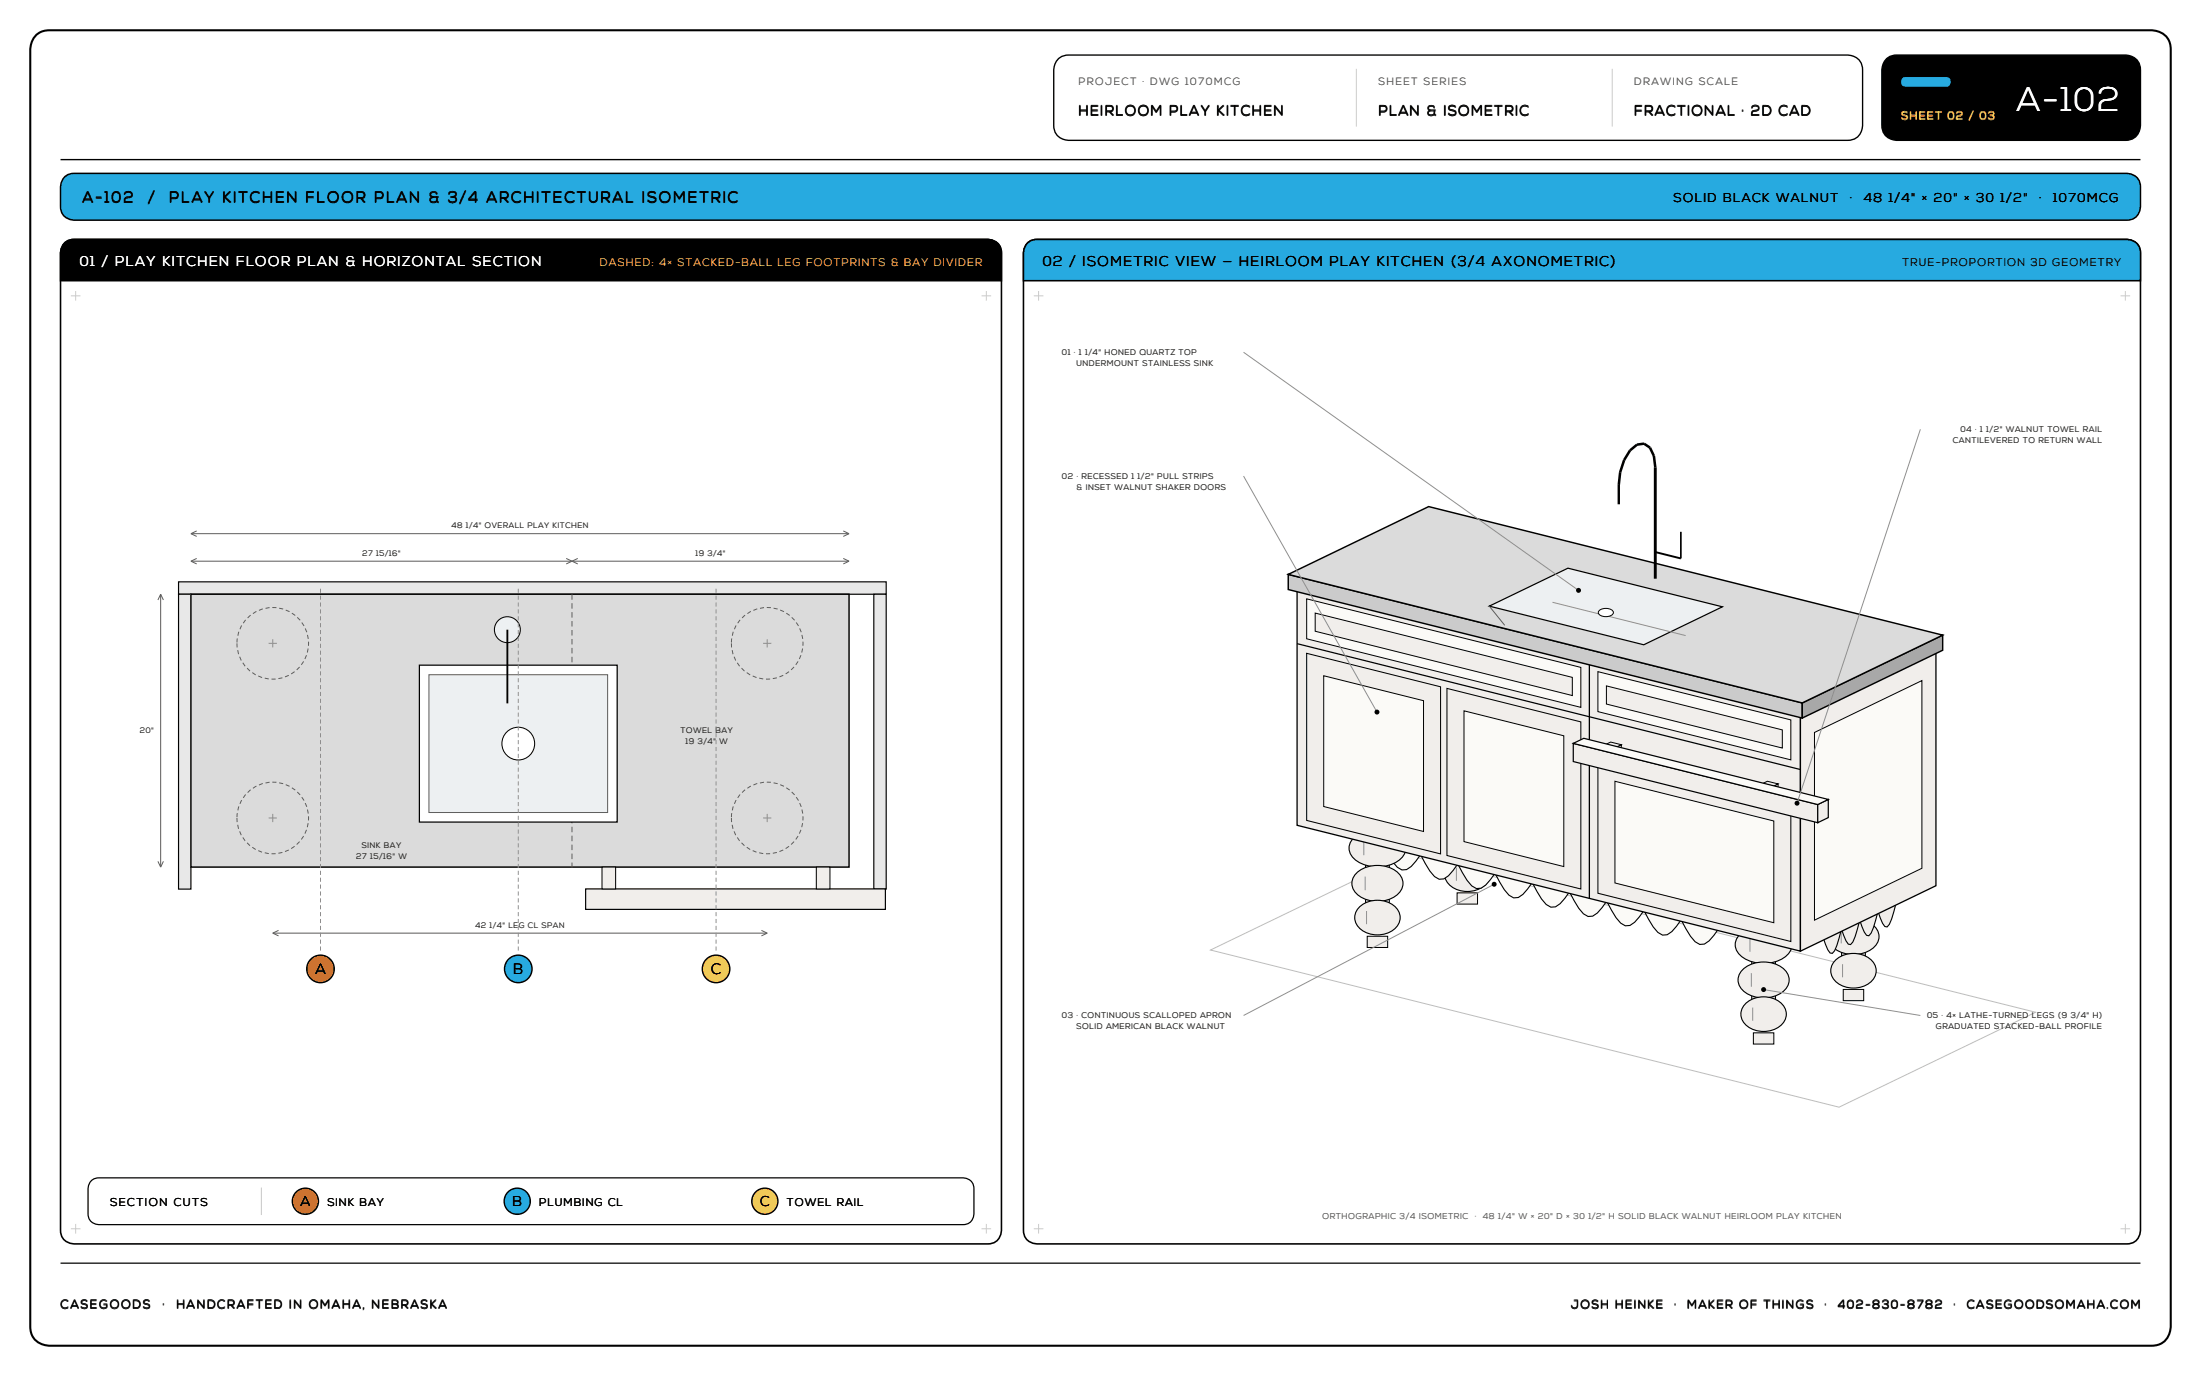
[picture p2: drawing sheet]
<svg xmlns="http://www.w3.org/2000/svg" width="564mm" height="353mm" viewBox="0 0 564 353" stroke-linecap="round" stroke-linejoin="round" font-family="sans-serif">
<path d="M9.5 8.8l.8-.5 1.1-.4 1.3-.1h539a4.8 4.8 0 0 1 5 4.9v327.4a4.8 4.8 0 0 1-5 4.9h-539a4.8 4.8 0 0 1-4.9-4.9v-327.4l.1-1.1a5.1 5.1 0 0 1 1.6-2.8z" fill="#fff" stroke="#000" stroke-width=".53"/>
<path d="M271.4 15.1l1.6-.9 1.1-.1h199.7a3.8 3.8 0 0 1 3.9 3.9v14.1a3.8 3.8 0 0 1-3.9 3.9h-199.7a3.8 3.8 0 0 1-3.9-3.9l.1-14.6a4.3 4.3 0 0 1 1.1-2.4z" fill="#fff" stroke="#000" stroke-width=".35"/>
<path d="M347.8 17.6v14.9M413.5 17.6v14.9" fill="none" stroke="#cbcbcb" stroke-width=".26"/>
<path d="M483.7 15.1l1.6-.9 1.2-.1h58.5a3.8 3.8 0 0 1 3.9 3.9v14.1a3.8 3.8 0 0 1-3.9 3.9h-58.5a3.8 3.8 0 0 1-3.9-3.9v-14.6a4.3 4.3 0 0 1 1.1-2.4z" fill="#000" stroke="#000" stroke-width=".35"/>
<path d="M487.8 20.1l.8-.3h10.6a1.25 1.25 0 0 1 1.1 1.2 1.25 1.25 0 0 1-1.1 1.2h-10.6a1.25 1.25 0 0 1-1.1-.8 1.25 1.25 0 0 1 .3-1.3z" fill="#27aae0"/>
<path d="M15.5 40.9h533.4" fill="none" stroke="#000" stroke-width=".35"/>
<path d="M16.4 45.6l.6-.6 .9-.4 1.1-.2h526.4a3.5 3.5 0 0 1 3.5 3.6v4.9a3.5 3.5 0 0 1-3.5 3.5h-526.4a3.5 3.5 0 0 1-3.5-3.5v-5.1l.2-.9z" fill="#27aae0" stroke="#000" stroke-width=".39"/>
<path d="M15.5 323.9h533.4" fill="none" stroke="#000" stroke-width=".32"/>
<path d="M16.4 62.5l.6-.6 .9-.4 1.1-.1h234.3a3.5 3.5 0 0 1 3.5 3.5v250.5a3.5 3.5 0 0 1-3.5 3.5h-234.3a3.5 3.5 0 0 1-3.5-3.5v-250.5l.2-1.1z" fill="#fff" stroke="#000" stroke-width=".41"/>
<path d="M16.4 62.5l.6-.6 .9-.4 1.1-.1h234.3a3.5 3.5 0 0 1 3.5 3.5v7.1h-241.3v-7.2l.2-1z" fill="#000" stroke="#000" stroke-width=".41"/>
<path d="M18.2 75.8h2.4M19.4 74.6v2.5M251.7 75.8h2.5M252.9 74.6v2.5M18.2 315h2.4M19.4 313.8v2.5M251.7 315h2.5M252.9 313.8v2.5" fill="none" stroke="#cbcbcb" stroke-width=".26"/>
<path d="M263.3 62.5l.7-.6 .8-.4 1.2-.1h279.4a3.5 3.5 0 0 1 3.5 3.5v250.5a3.5 3.5 0 0 1-3.5 3.5h-279.4a3.5 3.5 0 0 1-3.5-3.5v-250.5l.2-1.1z" fill="#fff" stroke="#000" stroke-width=".41"/>
<path d="M263.3 62.5l.7-.6 .8-.4 1.2-.1h279.4a3.5 3.5 0 0 1 3.5 3.5v7.1h-286.4v-7.2l.2-1z" fill="#27aae0" stroke="#000" stroke-width=".41"/>
<path d="M265.1 75.8h2.5M266.3 74.6v2.5M543.8 75.8h2.5M545 74.6v2.5M265.1 315h2.5M266.3 313.8v2.5M543.8 315h2.5M545 313.8v2.5" fill="none" stroke="#cbcbcb" stroke-width=".26"/>
<path d="M45.8 149.2h181.5v3.1h-181.5z" fill="#e8e8e8"/>
<path d="M45.8 149.2h181.5v3.1h-181.5z" fill="none" stroke="#000" stroke-width=".3"/>
<path d="M45.8 152.3h3.2v75.6h-3.2z" fill="#e8e8e8"/>
<path d="M45.8 152.3h3.2v75.6h-3.2z" fill="none" stroke="#000" stroke-width=".3"/>
<path d="M224.1 152.3h3.2v75.6h-3.2z" fill="#e8e8e8"/>
<path d="M224.1 152.3h3.2v75.6h-3.2z" fill="none" stroke="#000" stroke-width=".3"/>
<path d="M49 152.3h168.7v70h-168.7z" fill="#dbdbdb"/>
<path d="M49 152.3h168.7v70h-168.7z" fill="none" stroke="#000" stroke-width=".37"/>
<path d="M146.7 152.3v70" fill="none" stroke="#5c5c5c" stroke-width=".26" stroke-dasharray="1.4 .9" stroke-linecap="butt"/>
<path d="M60.8 164.9a9.2 9.2 0 0 0 13.4 8.2 9.2 9.2 0 0 0 1-15.7 9.2 9.2 0 0 0-14.3 6.3l-.1 1.2M187.6 164.9a9.2 9.2 0 0 0 13.4 8.2 9.2 9.2 0 0 0 1-15.7 9.2 9.2 0 0 0-14.3 6.3l-.1 1.2M60.8 209.7a9.2 9.2 0 0 0 13.4 8.2 9.2 9.2 0 0 0 1-15.7 9.2 9.2 0 0 0-14.3 6.3l-.1 1.2M187.6 209.7a9.2 9.2 0 0 0 13.4 8.2 9.2 9.2 0 0 0 1-15.7 9.2 9.2 0 0 0-14.3 6.3l-.1 1.2" fill="none" stroke="#5c5c5c" stroke-width=".26" stroke-dasharray="1.1 .7" stroke-linecap="butt"/>
<path d="M68.9 164.9h2.1M69.9 163.9v2.1M195.7 164.9h2.1M196.8 163.9v2.1M68.9 209.7h2.1M69.9 208.7v2.1M195.7 209.7h2.1M196.8 208.7v2.1" fill="none" stroke="#8f8f8f" stroke-width=".26"/>
<path d="M107.6 170.5h50.7v40.3h-50.7z" fill="#fff"/>
<path d="M107.6 170.5h50.7v40.3h-50.7z" fill="none" stroke="#000" stroke-width=".32"/>
<path d="M110 173h45.8v35.3h-45.8z" fill="#edf0f2"/>
<path d="M110 173h45.8v35.3h-45.8z" fill="none" stroke="#5c5c5c" stroke-width=".26"/>
<circle cx="132.9" cy="190.6" r="4.2" fill="#fff" stroke="#000" stroke-width=".26"/>
<circle cx="130.1" cy="161.4" r="3.3" fill="#edf0f2" stroke="#000" stroke-width=".26"/>
<path d="M130.1 161.4v18.9" fill="none" stroke="#000" stroke-width=".48"/>
<path d="M150.2 227.9h76.9v5.2h-76.9z" fill="#f1eeeb"/>
<path d="M150.2 227.9h76.9v5.2h-76.9z" fill="none" stroke="#000" stroke-width=".3"/>
<path d="M154.4 222.3h3.5v5.6h-3.5z" fill="#f1eeeb"/>
<path d="M154.4 222.3h3.5v5.6h-3.5z" fill="none" stroke="#000" stroke-width=".26"/>
<path d="M209.3 222.3h3.5v5.6h-3.5z" fill="#f1eeeb"/>
<path d="M209.3 222.3h3.5v5.6h-3.5z" fill="none" stroke="#000" stroke-width=".26"/>
<g fill="none" stroke="#5c5c5c" stroke-width=".26">
<path d="M49 136.8h168.7M49 136.8l1.4 .7M50.4 136.1l-1.4 .7M216.3 136.1l1.4 .7M217.7 136.8l-1.4 .7M41.2 152.3v70M41.2 152.3l-.7 1.5M41.2 152.3l.7 1.5M49 143.9h168.7M49 143.9l1.4 .7M50.4 143.2l-1.4 .7M145.2 143.2l3 1.4"/>
<path d="M148.2 143.2l-3 1.4M216.3 143.2l1.4 .7M217.7 143.9l-1.4 .7M40.5 220.8l.7 1.5M41.9 220.8l-.7 1.5M69.9 239.2h126.9M69.9 239.2l1.5 .7M71.4 238.5l-1.5 .7M195.3 238.5l1.5 .7M196.8 239.2l-1.5 .7"/>
</g>
<path d="M82.2 150.9v93.3" fill="none" stroke="#8f8f8f" stroke-width=".26" stroke-dasharray="1.1 .7" stroke-linecap="butt"/>
<circle cx="82.2" cy="248.4" r="3.5" fill="#ef6922" stroke="#000" stroke-width=".37"/>
<path d="M132.9 150.9v93.3" fill="none" stroke="#8f8f8f" stroke-width=".26" stroke-dasharray="1.1 .7" stroke-linecap="butt"/>
<circle cx="132.9" cy="248.4" r="3.5" fill="#27aae0" stroke="#000" stroke-width=".37"/>
<path d="M183.6 150.9v93.3" fill="none" stroke="#8f8f8f" stroke-width=".26" stroke-dasharray="1.1 .7" stroke-linecap="butt"/>
<circle cx="183.6" cy="248.4" r="3.5" fill="#fdcb33" stroke="#000" stroke-width=".37"/>
<path d="M23.3 302.9l1.2-.8 .9-.1h221.5a2.76 2.76 0 0 1 2.9 2.8v6.3a2.76 2.76 0 0 1-2.9 2.9h-221.5a2.76 2.76 0 0 1-2.8-2.9v-6.4l.1-.8z" fill="#fff" stroke="#000" stroke-width=".32"/>
<path d="M67 304.4v7.1" fill="none" stroke="#cbcbcb" stroke-width=".26"/>
<circle cx="78.3" cy="308" r="3.4" fill="#ef6922" stroke="#000" stroke-width=".37"/>
<circle cx="132.6" cy="308" r="3.4" fill="#27aae0" stroke="#000" stroke-width=".37"/>
<circle cx="196.1" cy="308" r="3.4" fill="#fdcb33" stroke="#000" stroke-width=".37"/>
<path d="M310.4 243.6l50.5-24.4 161.1 40.3-50.4 24.4z" fill="none" stroke="#bdbdbd" stroke-width=".26"/>
<path d="M373.7 228.9h5.2v2.9h-5.2z" fill="#f1eeeb"/>
<path d="M373.7 228.9h5.2v2.9h-5.2z" fill="none" stroke="#000" stroke-width=".26"/>
<path d="M373.2 210h6.1v1.7h-6.1z" fill="#cbcbcb"/>
<path d="M373.2 210h6.1v1.7h-6.1z" fill="none" stroke="#000" stroke-width=".26"/>
<path d="M373.2 218.9h6.1v1.7h-6.1z" fill="#cbcbcb"/>
<path d="M373.2 218.9h6.1v1.7h-6.1z" fill="none" stroke="#000" stroke-width=".26"/>
<path d="M370.4 203.5a9.6 9.6 0 0 1 12.4 .6 3.7 3.7 0 0 1-1.4 5.6 9.6 9.6 0 0 1-11.6-1.2 3.5 3.5 0 0 1 .6-5z" fill="#f1eeeb" stroke="#000" stroke-width=".29"/>
<path d="M372.8 204.5v3.6" fill="none" stroke="#8f8f8f" stroke-width=".26"/>
<path d="M371 212.6a8.2 8.2 0 0 1 11.1 .6 3.6 3.6 0 0 1-1.2 5.4 8.2 8.2 0 0 1-10.4-1.1 3.5 3.5 0 0 1 .5-4.9z" fill="#f1eeeb" stroke="#000" stroke-width=".29"/>
<path d="M373.1 213.6v3.5" fill="none" stroke="#8f8f8f" stroke-width=".26"/>
<path d="M371.8 221.3a6.7 6.7 0 0 1 10 1.3 4 4 0 0 1-2.6 5.4 6.6 6.6 0 0 1-8.4-2.3 3.6 3.6 0 0 1 1-4.4z" fill="#f1eeeb" stroke="#000" stroke-width=".29"/>
<path d="M373.5 222.4v3.4" fill="none" stroke="#8f8f8f" stroke-width=".26"/>
<path d="M472.7 253.7h5.2v2.8h-5.2z" fill="#f1eeeb"/>
<path d="M472.7 253.7h5.2v2.8h-5.2z" fill="none" stroke="#000" stroke-width=".26"/>
<path d="M472.3 234.8h6.1v1.6h-6.1z" fill="#cbcbcb"/>
<path d="M472.3 234.8h6.1v1.6h-6.1z" fill="none" stroke="#000" stroke-width=".26"/>
<path d="M472.3 243.7h6.1v1.6h-6.1z" fill="#cbcbcb"/>
<path d="M472.3 243.7h6.1v1.6h-6.1z" fill="none" stroke="#000" stroke-width=".26"/>
<path d="M469.4 228.2a9.6 9.6 0 0 1 12.4 .7 3.7 3.7 0 0 1-1.3 5.6 9.6 9.6 0 0 1-11.6-1.2 3.5 3.5 0 0 1 .5-5.1z" fill="#f1eeeb" stroke="#000" stroke-width=".29"/>
<path d="M471.8 229.3v3.6" fill="none" stroke="#8f8f8f" stroke-width=".26"/>
<path d="M470 237.4a8.2 8.2 0 0 1 11.1 .6 3.6 3.6 0 0 1-1.1 5.4 8.2 8.2 0 0 1-10.5-1.2 3.5 3.5 0 0 1 .5-4.8z" fill="#f1eeeb" stroke="#000" stroke-width=".29"/>
<path d="M472.2 238.4v3.5" fill="none" stroke="#8f8f8f" stroke-width=".26"/>
<path d="M470.9 246a6.7 6.7 0 0 1 9.9 1.3 4 4 0 0 1-2.5 5.4 6.6 6.6 0 0 1-8.4-2.3 3.6 3.6 0 0 1 1-4.4z" fill="#f1eeeb" stroke="#000" stroke-width=".29"/>
<path d="M472.5 247.2v3.4" fill="none" stroke="#8f8f8f" stroke-width=".26"/>
<path d="M467.6 240.4l18.7-9-1.2 4.2-.6 1.4-.6 .6-.5-.1-.6-.8-1.2-3-1.2 4.1-.6 1.4-.5 .7-.6-.1-.6-.8-1.2-3.1-1.1 4.2-.6 1.4-.6 .7-.6-.1-.6-.9-1.2-3-1.1 4.2-.6 1.4-.6 .6-.6-.1-.6-.8z" fill="#f1eeeb" stroke="#000" stroke-width=".28"/>
<path d="M354.8 216.7l85.9 21.5-2.4 3-1.2 .8-1.2 .1-1.2-.7-1.2-1.4-2.4-4.2-2.4 3-1.2 .9h-1.1l-1.2-.6-1.2-1.5-2.4-4.2-2.4 3.1-1.2 .8-1.2 .1-1.2-.7-1.2-1.4-2.4-4.3-2.4 3.1-1.1 .8-1.2 .1-1.2-.7-1.2-1.4-2.4-4.2-2.4 3-1.2 .8-1.2 .1-1.2-.7-1.2-1.4-2.4-4.2-2.3 3-1.2 .8-1.2 .1-1.2-.7-1.2-1.4-2.4-4.2-2.4 3-1.2 .8-1.2 .1-1.2-.7-1.2-1.4-2.4-4.2-2.3 3-1.2 .8-1.2 .1-1.2-.7-1.2-1.4-2.4-4.2-2.4 3-1.2 .8-1.2 .1-1.2-.7-1.2-1.4z" fill="#fbfaf7" stroke="#000" stroke-width=".28"/>
<path d="M350.6 240h5.3v2.9h-5.3z" fill="#f1eeeb"/>
<path d="M350.6 240h5.3v2.9h-5.3z" fill="none" stroke="#000" stroke-width=".26"/>
<path d="M350.2 221.1h6.1v1.7h-6.1z" fill="#cbcbcb"/>
<path d="M350.2 221.1h6.1v1.7h-6.1z" fill="none" stroke="#000" stroke-width=".26"/>
<path d="M350.2 230h6.1v1.7h-6.1z" fill="#cbcbcb"/>
<path d="M350.2 230h6.1v1.7h-6.1z" fill="none" stroke="#000" stroke-width=".26"/>
<path d="M347.4 214.6a9.6 9.6 0 0 1 12.3 .6 3.7 3.7 0 0 1-1.3 5.6 9.6 9.6 0 0 1-11.6-1.2 3.5 3.5 0 0 1 .6-5z" fill="#f1eeeb" stroke="#000" stroke-width=".29"/>
<path d="M349.7 215.6v3.7" fill="none" stroke="#8f8f8f" stroke-width=".26"/>
<path d="M348 223.8a8.2 8.2 0 0 1 11.1 .6 3.6 3.6 0 0 1-1.2 5.3 8.2 8.2 0 0 1-10.5-1.1 3.5 3.5 0 0 1 .6-4.8z" fill="#f1eeeb" stroke="#000" stroke-width=".29"/>
<path d="M350.1 224.7v3.5" fill="none" stroke="#8f8f8f" stroke-width=".26"/>
<path d="M348.8 232.4a6.7 6.7 0 0 1 9.9 1.3 4 4 0 0 1-2.5 5.4 6.6 6.6 0 0 1-8.4-2.3 3.6 3.6 0 0 1 1-4.4z" fill="#f1eeeb" stroke="#000" stroke-width=".29"/>
<path d="M350.4 233.6v3.3" fill="none" stroke="#8f8f8f" stroke-width=".26"/>
<path d="M449.7 264.8h5.2v2.9h-5.2z" fill="#f1eeeb"/>
<path d="M449.7 264.8h5.2v2.9h-5.2z" fill="none" stroke="#000" stroke-width=".26"/>
<path d="M449.2 245.9h6.1v1.6h-6.1z" fill="#cbcbcb"/>
<path d="M449.2 245.9h6.1v1.6h-6.1z" fill="none" stroke="#000" stroke-width=".26"/>
<path d="M449.2 254.8h6.1v1.6h-6.1z" fill="#cbcbcb"/>
<path d="M449.2 254.8h6.1v1.6h-6.1z" fill="none" stroke="#000" stroke-width=".26"/>
<path d="M446.4 239.4a9.6 9.6 0 0 1 12.3 .6 3.7 3.7 0 0 1-1.3 5.6 9.6 9.6 0 0 1-11.6-1.2 3.5 3.5 0 0 1 .6-5z" fill="#f1eeeb" stroke="#000" stroke-width=".29"/>
<path d="M448.8 240.4v3.6" fill="none" stroke="#8f8f8f" stroke-width=".26"/>
<path d="M447 248.5a8.2 8.2 0 0 1 11.1 .6 3.6 3.6 0 0 1-1.2 5.4 8.2 8.2 0 0 1-10.4-1.1 3.5 3.5 0 0 1 .5-4.9z" fill="#f1eeeb" stroke="#000" stroke-width=".29"/>
<path d="M449.1 249.5v3.5" fill="none" stroke="#8f8f8f" stroke-width=".26"/>
<path d="M447.8 257.1a6.7 6.7 0 0 1 9.9 1.4 4 4 0 0 1-2.5 5.3 6.6 6.6 0 0 1-8.4-2.2 3.6 3.6 0 0 1 1-4.5z" fill="#f1eeeb" stroke="#000" stroke-width=".29"/>
<path d="M449.5 258.3v3.4" fill="none" stroke="#8f8f8f" stroke-width=".26"/>
<g fill="#f1eeeb" stroke="#000" stroke-width=".34">
<path d="M332.6 151.1l129.1 32.2v60.6l-129.1-32.3z"/>
<path d="M461.7 183.3l34.8-16.8v60.6l-34.8 16.8z"/>
<path d="M332.6 151.1l34.8-16.8 129.1 32.2-34.8 16.8z"/>
</g>
<path d="M465.3 187.8l27.6-13.3v48.1l-27.6 13.3z" fill="#fbfaf7" stroke="#000" stroke-width=".26"/>
<path d="M407.6 169.8v60.5" fill="none" stroke="#000" stroke-width=".34"/>
<path d="M332.6 165l129.1 32.3" fill="none" stroke="#000" stroke-width=".32"/>
<path d="M335.1 153.5l70.3 17.6v10.3l-70.3-17.6z" fill="#fbfaf7" stroke="#000" stroke-width=".26"/>
<g fill="#f1eeeb" stroke="#000" stroke-width=".26">
<path d="M337.3 157.2l65.9 16.5v4.6l-65.9-16.5z"/>
<path d="M335.1 167.5l34.3 8.6v42.8l-34.3-8.6z"/>
</g>
<path d="M339.5 173.2l25.6 6.4v33.6l-25.6-6.4z" fill="#fbfaf7" stroke="#000" stroke-width=".26"/>
<path d="M371.1 176.5l34.3 8.6v42.8l-34.3-8.6z" fill="#f1eeeb" stroke="#000" stroke-width=".26"/>
<g fill="#fbfaf7" stroke="#000" stroke-width=".26">
<path d="M375.4 182.2l25.6 6.4v33.6l-25.6-6.4z"/>
<path d="M409.8 172.2l49.5 12.4v10.2l-49.5-12.4z"/>
</g>
<g fill="#f1eeeb" stroke="#000" stroke-width=".26">
<path d="M412 175.8l45.1 11.3v4.7l-45.1-11.3z"/>
<path d="M409.8 195.5l49.5 12.4v33.5l-49.5-12.4z"/>
</g>
<path d="M414.2 200.3l40.7 10.2v26.1l-40.7-10.2z" fill="#fbfaf7" stroke="#000" stroke-width=".26"/>
<g fill="#f1eeeb" stroke="#000" stroke-width=".26">
<path d="M409.8 191.8l2.7 .7v2.5l-2.7-.7z"/>
<path d="M412.5 192.5l3.3-1.6v2.5l-3.3 1.6z"/>
<path d="M409.8 191.8l3.3-1.6 2.7 .7-3.3 1.6z"/>
<path d="M450 201.9l2.7 .6v2.5l-2.7-.7z"/>
<path d="M452.7 202.5l3.3-1.5v2.5l-3.3 1.5z"/>
<path d="M450 201.9l3.2-1.6 2.8 .7-3.3 1.5z"/>
</g>
<g fill="#f1eeeb" stroke="#000" stroke-width=".31">
<path d="M403.5 190.6l62.7 15.7v4.6l-62.7-15.7z"/>
<path d="M466.2 206.3l2.7-1.3v4.6l-2.7 1.3z"/>
</g>
<path d="M403.5 190.6l2.7-1.3 62.7 15.7-2.7 1.3z" fill="#fbfaf7" stroke="#000" stroke-width=".31"/>
<path d="M330.4 147.3l131.8 32.9v3.9l-131.8-33z" fill="#cbcbcb" stroke="#000" stroke-width=".37"/>
<path d="M462.2 180.2l36-17.4v3.9l-36 17.4z" fill="#a8a8a8" stroke="#000" stroke-width=".37"/>
<path d="M330.4 147.3l36-17.4 131.8 32.9-36 17.4z" fill="#dbdbdb" stroke="#000" stroke-width=".37"/>
<path d="M381.9 155.4l20.2-9.7 39.6 9.9-20.2 9.7z" fill="#edf0f2" stroke="#000" stroke-width=".31"/>
<path d="M381.9 155.4l4 4.9" fill="none" stroke="#5c5c5c" stroke-width=".26"/>
<path d="M398.1 154.4l34.2 8.5" fill="none" stroke="#8f8f8f" stroke-width=".26"/>
<path d="M410.3 156.4a2.85 2.85 0 0 1 3.4 .3 .86 .86 0 0 1-.7 1.2 2.39 2.39 0 0 1-3.1-.9z" fill="#fff" stroke="#000" stroke-width=".26"/>
<path d="M424.5 119.8v28.6" fill="none" stroke="#000" stroke-width=".74" stroke-linecap="butt"/>
<path d="M424.5 119.8l-.4-2.9-1-2.1-1.5-1.1-1.8 .3-1.8 1.5-1.5 2.5-1 3.1-.4 3.2" fill="none" stroke="#000" stroke-width=".65" stroke-linecap="butt"/>
<path d="M415.1 124.3v5" fill="none" stroke="#000" stroke-width=".62" stroke-linecap="butt"/>
<path d="M424.5 141.5l6.6 1.7" fill="none" stroke="#000" stroke-width=".49"/>
<path d="M431.1 136.3v6.9" fill="none" stroke="#000" stroke-width=".42"/>
<path d="M318.9 90.3l85.9 61.1M492.5 110.1l-31.7 95.8M318.9 122.1l34.2 60.5M383.2 226.7l-64.3 33.7M452.3 253.7l40.2 6.7" fill="none" stroke="#8f8f8f" stroke-width=".26"/>
<g fill="#000">
<circle cx="404.8" cy="151.4" r=".64"/>
<circle cx="353.1" cy="182.6" r=".64"/>
<circle cx="460.8" cy="205.9" r=".64"/>
<circle cx="383.2" cy="226.7" r=".64"/>
<circle cx="452.3" cy="253.7" r=".64"/>
</g>
<text font-size="8.6" fill="#fff" x="517.2" y="28.6">A-102</text>
<g font-size="4">
<text x="21.2" y="51.9">A-102</text>
<text x="38" y="51.9">/</text>
<text x="43.4" y="51.9">PLAY KITCHEN FLOOR PLAN &amp; 3/4 ARCHITECTURAL ISOMETRIC</text>
</g>
<g font-size="3.8">
<text x="80.9" y="249.7">A</text>
<text x="131.6" y="249.7">B</text>
<text x="182.4" y="249.7">C</text>
</g>
<g font-size="3.7">
<text x="276.6" y="29.6">HEIRLOOM PLAY KITCHEN</text>
<text x="353.5" y="29.6">PLAN &amp; ISOMETRIC</text>
<text x="419.1" y="29.6">FRACTIONAL · 2D CAD</text>
</g>
<text font-size="3.6" fill="#fff" x="20.5" y="68.3">01 / PLAY KITCHEN FLOOR PLAN &amp; HORIZONTAL SECTION</text>
<g font-size="3.6">
<text x="267.4" y="68.3">02 / ISOMETRIC VIEW — HEIRLOOM PLAY KITCHEN (3/4 AXONOMETRIC)</text>
<text x="77.1" y="309.2">A</text>
<text x="131.4" y="309.2">B</text>
<text x="194.9" y="309.2">C</text>
</g>
<g font-size="3.2">
<text x="429.2" y="51.8">SOLID BLACK WALNUT</text>
<text x="474.4" y="51.8">·</text>
<text x="478" y="51.8">48</text>
<text x="484.4" y="51.8">1/4&quot; × 20&quot; × 30</text>
<text x="513" y="51.8">1/2&quot;</text>
<text x="522.9" y="51.8">·</text>
<text x="526.5" y="51.8">1070MCG</text>
</g>
<g font-size="3.1">
<text x="15.5" y="335.5">CASEGOODS</text>
<text x="41.6" y="335.5">·</text>
<text x="45.2" y="335.5">HANDCRAFTED IN OMAHA, NEBRASKA</text>
</g>
<g font-size="3">
<text x="402.9" y="335.5">JOSH HEINKE</text>
<text x="429.3" y="335.5">·</text>
<text x="432.7" y="335.5">MAKER OF THINGS</text>
<text x="467.9" y="335.5">·</text>
<text x="471.3" y="335.5">402-830-8782</text>
<text x="501" y="335.5">·</text>
<text x="504.4" y="335.5">CASEGOODSOMAHA.COM</text>
</g>
<text font-size="2.9" fill="#fdcb33" x="487.5" y="30.7">SHEET 02 / 03</text>
<text font-size="2.9" x="28.2" y="309.2">SECTION CUTS</text>
<text font-size="2.8" fill="#fdcb33" x="153.9" y="68.2">DASHED: 4× STACKED-BALL LEG FOOTPRINTS &amp; BAY DIVIDER</text>
<g font-size="2.8">
<text x="487.9" y="68.2">TRUE-PROPORTION 3D GEOMETRY</text>
<text x="84" y="309.2">SINK BAY</text>
<text x="138.3" y="309.2">PLUMBING CL</text>
<text x="201.8" y="309.2">TOWEL RAIL</text>
</g>
<g font-size="2.7" fill="#5a5a5a">
<text x="276.6" y="21.9">PROJECT · DWG 1070MCG</text>
<text x="353.5" y="21.9">SHEET SERIES</text>
<text x="419.1" y="21.9">DRAWING SCALE</text>
</g>
<g font-size="2.2" fill="#5c5c5c">
<text x="339.1" y="312.6">ORTHOGRAPHIC 3/4 ISOMETRIC</text>
<text x="378.2" y="312.6">·</text>
<text x="380.3" y="312.6">48</text>
<text x="384.2" y="312.6">1/4&quot; W × 20&quot; D × 30</text>
<text x="407.4" y="312.6">1/2&quot; H SOLID BLACK WALNUT HEIRLOOM PLAY KITCHEN</text>
</g>
<g font-size="2.1" fill="#242424">
<text x="272.3" y="91">01 · 1</text>
<text x="276" y="93.9">UNDERMOUNT STAINLESS SINK</text>
<text x="278.3" y="91">1/4&quot; HONED QUARTZ TOP</text>
<text x="500.8" y="113.6">CANTILEVERED TO RETURN WALL</text>
<text x="502.8" y="110.8">04 · 1</text>
<text x="509.4" y="110.8">1/2&quot; WALNUT TOWEL RAIL</text>
<text x="272.3" y="122.8">02 · RECESSED 1</text>
<text x="276" y="125.6">&amp; INSET WALNUT SHAKER DOORS</text>
<text x="291.7" y="122.8">1/2&quot; PULL STRIPS</text>
<text x="272.3" y="261.1">03 · CONTINUOUS SCALLOPED APRON</text>
<text x="276" y="263.9">SOLID AMERICAN BLACK WALNUT</text>
<text x="494.2" y="261.1">05 · 4× LATHE-TURNED LEGS (9</text>
<text x="496.4" y="263.9">GRADUATED STACKED-BALL PROFILE</text>
<text x="531" y="261.1">3/4&quot; H)</text>
</g>
<g font-size="2" fill="#242424">
<text x="115.8" y="135.4">48</text>
<text x="119.5" y="135.4">1/4&quot; OVERALL PLAY KITCHEN</text>
<text x="92.9" y="142.5">27</text>
<text x="96.5" y="142.5">15/16&quot;</text>
<text x="178.4" y="142.5">19</text>
<text x="181.4" y="142.5">3/4&quot;</text>
<text x="35.9" y="188">20&quot;</text>
<text x="174.5" y="188">TOWEL BAY</text>
<text x="175.8" y="190.9">19</text>
<text x="178.9" y="190.9">3/4&quot;</text>
<text x="184.5" y="190.9">W</text>
<text x="91.3" y="220.2">27</text>
<text x="92.8" y="217.4">SINK BAY</text>
<text x="94.9" y="220.2">15/16&quot; W</text>
<text x="121.9" y="237.8">42</text>
<text x="125.6" y="237.8">1/4&quot; LE</text>
<text x="133.1" y="237.8">G CL SPAN</text>
</g>
</svg>
